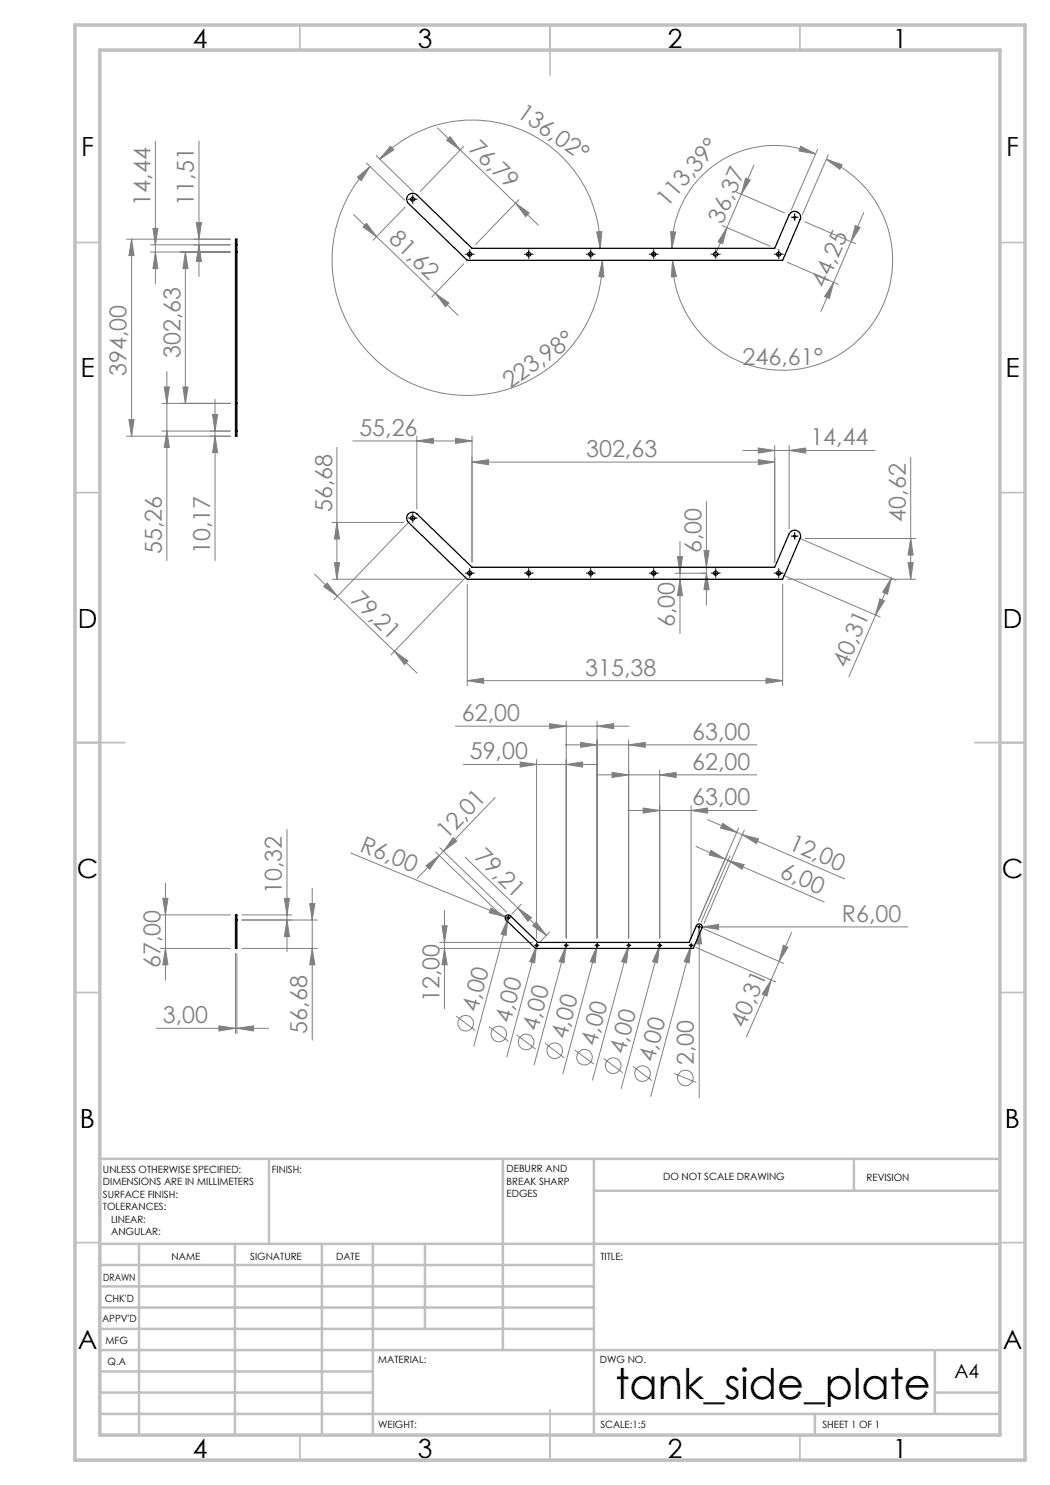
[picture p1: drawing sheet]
<svg xmlns="http://www.w3.org/2000/svg" width="210mm" height="297mm" viewBox="0 0 210 297" stroke-linecap="round" stroke-linejoin="round" font-family="sans-serif">
<g fill="none" stroke="#808080" stroke-width=".2">
<path d="M31.1 28.2v28.6M39.8 28.2v27.1M71.5 35.5l2.5-2.2-1.8 2.8zM73.3 32.6l7.7 7.4M74 33.3a27 27 0 0 0 9.3 43.8 27 27 0 0 0 37.2-25M75.2 31.1l7.5 7.2M76 31.9a25.6 25.6 0 0 1 28-6 25.6 25.6 0 0 1 16.1 23.8M78.1 29.2l.6 .8-2.7 1.9zM87.5 25.6l4.5 4.4M90 27.3l2 2.7-2.7-2zM92 30l11.1 10.6M92.7 29.3l-8.6 9"/>
<path d="M103.8 39.9l-8.7 9M147.4 38.4l9.5 4.2M148.3 38.8l-2.9 6.7M149.1 35.6l.9 .4-1.7 2.8zM150.8 33l-2.5 5.8M160.2 29.2l2.9 1.6-3.3-.6zM163.1 30.8a20.6 20.6 0 0 0-28.7 18.9M163.5 29.9l-5.3 12.1M165.2 31.9l3.2 1-.4 1zM165.2 31.9a22 22 0 0 1 3.4 38.5 22 22 0 0 1-34.1-18.3M165.7 30.9l-5.3 12.1M25.3 47.8h20.8"/>
<path d="M26.3 47.8l.5 3.3h-1zM26.3 47.8v39.4M30.1 49h16M30.1 50.4h16M30.6 45.7h1l-.5 3.3zM31.1 50.4l.5 3.3h-1zM37.1 50.4l.5 3.3h-1zM37.1 50.4v30.3M39.3 44.5h1l-.5 3.3zM39.8 49l.5 3.3h-1zM70.7 42.9l4.6 4.4M73.3 44.7l2 2.6-2.7-1.9z"/>
<path d="M75.3 47.3l16.3 15.8M81 41.4l-6.4 6.6M87.1 58.7l2.7 1.9-.7 .7zM92.7 52.8l-6.3 6.6M103.1 40.6l4.6 4.4M103.1 40.6l2.7 2-.7 .7zM119.3 46.4l1.1-.1-.3 3.4zM120.5 52.1l.3 3.3-1-.1zM134.1 46.3l1 .1-.7 3.3zM134.5 52.1l.8 3.2-1 .1zM144.5 45.1l9.5 4.1M145.4 45.5l-2.5 5.9"/>
<path d="M145.4 45.5l-.9 3.3-.9-.4zM157.4 52.5l10.2 4.4M160.9 44.3l10.2 4.5M166.7 56.5l-2.5 5.8M166.7 56.5l-.8 3.2-1-.4zM170.2 48.3l-3.5 8.2M171.1 45.1l.9 .4-1.8 2.8zM172.8 42.5l-2.6 5.8M32.8 77.4h1.1l-.5 3.3zM33.4 74.3v37.8M36.6 77.4h1l-.5 3.3zM43 79.9v32.2"/>
<path d="M25.3 87.2h20.8M25.8 83.9h1l-.5 3.3zM32.3 86.2h13.8M32.3 80.7h13.8M33.4 86.2l.5 3.3h-1.1zM42.5 82.9h1l-.5 3.3zM43 87.2l.5 3.3h-1zM67.4 89.5v26.3M70.6 88.2h23.8M83.4 88.2l3.3-.5v1zM83.4 87.2v14.6M91.1 87.7l3.3 .5-3.3 .5z"/>
<path d="M94.4 92.4l3.3-.5v1.1zM94.4 92.4h60.5M94.4 87.2v25.2M148.6 90.1h26.4M151.7 89.6l3.2 .5-3.2 .5zM151.7 91.9l3.2 .5-3.2 .6zM154.9 89.1v23.3M157.8 90.1l3.3-.5v1zM157.8 89.1v16.7M182.1 91.4v24.4M62.9 114.8l20.5 19.9M65.4 116.6l2.1 2.6-2.8-1.9z"/>
<path d="M66.4 115.8h26M66.4 104.5h14.3M66.9 112.5h1l-.5 3.3zM67.4 104.5l.5 3.3h-1zM81.8 104.3l-15 15.7M93.2 115.4l-15 15.6M93.5 116.8v20.4M135 114.6h6.2M135.5 111.3h1l-.5 3.3zM136 108.3v18.4M136 115.8l.5 3.3h-1zM140.8 110.1h1l-.5 3.3z"/>
<path d="M141.3 114.6l.5 3.3h-1zM141.3 100.3v20.7M156.5 116.8v20.4M156.6 115l19.4 8.4M157.5 115.8h25.6M159.8 107.6l19.4 8.4M161 107.7h22.1M176 119.8l.9 .4-1.8 2.8zM178.3 115.6l-3.2 7.4M178.3 115.6l-.8 3.2-1-.4zM181.6 112.5h1l-.5 3.3zM182.1 107.7l.5 3.3h-1z"/>
<path d="M78.9 130.2l2.7 2-.7 .7zM93.5 136.1l3.2-.5v1.1zM93.5 136.1h63M153.2 135.6l3.3 .5-3.3 .6zM175.1 123l-5.3 12.4M91.1 145.2h34.7M92.6 152.9h27M99.1 159.5l-10.4 10.7M104 152.4l3.3 .5-3.3 .5zM107.3 151.9v35.7M109.9 144.7l3.3 .5-3.3 .5zM113.1 149h38.3"/>
<path d="M113.2 152.9l3.3-.5v1zM113.2 144.2v43.4M116.1 148.5l3.3 .5-3.3 .5zM119.4 155h32M119.4 145.2l3.3-.5v1zM119.4 144.2v43.4M122.4 154.5l3.3 .5-3.3 .5zM125.7 149l3.3-.5v1zM125.7 148v39.6M131.9 155l3.3-.5v1zM131.9 154v33.6M32.6 179.7h1l-.5 3.3z"/>
<path d="M33.1 176.6v19.4M56.9 179.7h1l-.5 3.3zM57.4 165.9v24.5M62.4 177.7v30.3M70.1 170.6l31 12.7M85.2 173.1l2.6-2-1.9 2.7zM87.1 170.4l13.4 12.9M87.8 171.1l-4.4 4.6M87.9 169.5l13.4 13M88.7 170.2l-.9 .9M90.6 167.5l.7 .7-2.6 2zM93.1 171.5l10.4 10.1"/>
<path d="M125.6 162.1h25.8M128.6 161.6l3.3 .5-3.3 .5zM138.2 162.1l3.3-.5v1zM138.2 161.1v26.5M139.2 169.3l6.4 2.8M141.5 163.9l5.9 2.6M142.2 170.1l2.8 1.7-3.2-.8zM144.5 164.7l2.9 1.8-3.3-.9zM145.6 172.1l19.3 8.3M145.6 172.1l3.2 .8-.4 .9zM146 171.2l-5.8 13.3M147.4 166.5l1 .4"/>
<path d="M147.7 165.6l-8 18.6 5.8-13.3M148.4 166.9l20.5 8.9M148.4 166.9l3.3 .9-.4 .9zM148.9 166l-8.1 18.7M32.1 183h14M32.1 189.7h14M33.1 189.7l.5 3.3h-1zM47.1 190.7v16M47.4 190.7v16M48.4 183h10M48.4 189.7h15.1M57.4 184l.5 3.3h-1z"/>
<path d="M61.9 180.7h1.1l-.6 3.3zM62.4 189.7l.6 3.3h-1.1zM63.5 184h-15.1M87.9 189.7h18.2M87.9 188.5h18.7M88.4 185.2h1l-.5 3.3zM88.9 189.7l.5 3.3h-1zM88.9 182.1v19.7M98.2 181.6l2.9 1.7-3.3-.7zM101.1 183.3l.5 .3M101.6 183.8l-.4 3.3-1-.3zM101.6 183.8l-6.8 25.4"/>
<path d="M101.7 183.4l-.1 .4M103.5 181.6l2.8 1.9-.7 .8zM103.5 181.6l5.8 5.5M104.2 180.9l-1.9 1.9M107.2 184.4l2.1 2.7-2.8-1.9zM107.3 189.3l-.4 3.3-1-.3zM107.3 189.3l-5.9 22.1M107.4 188.9l-.1 .4M110 186.4l-2 1.9M113.2 189.3l-.4 3.3-1-.3zM113.2 189.3l-6.4 23.7M113.3 188.9l-.1 .4"/>
<path d="M119.4 189.3l-.4 3.3-1-.3zM119.4 189.3l-6.8 25.4M119.5 188.9l-.1 .4M125.7 189.3l-.4 3.3-1-.3zM125.7 189.3l-7.2 26.7M125.8 188.9l-.1 .4M131.9 189.3l-.4 3.3-1-.3zM131.9 189.3l-7.7 28.4M132 188.9l-.1 .4M138.2 189.3l-.4 3.3-1-.3zM138.2 189.3l-8.1 30M138.3 188.9l-.1 .4"/>
<path d="M139.1 189.5l16.1 6.9M139.8 185.5l.5 3.3h-1zM139.8 185.3v34.3M139.8 185.4h41.7M140.4 185.4l3.3-.5v1zM140.8 185.8l15.9 6.9M154.2 196l-4.9 11.4M154.2 196l-.8 3.2-1-.4zM156.7 189.1l.9 .4-1.8 2.8zM158.3 186.5l-4.1 9.5M31.3 205.7h22.4M43.8 205.2l3.3 .5-3.3 .5z"/>
<path d="M47.4 205.7l3.3-.5v1zM91.2 203.2l3.9 2.9M97.8 205.3l3.9 2.9M103.3 207l3.8 2.8M109 208.7l3.9 2.9M115 210l3.8 2.9M120.7 211.7l3.9 2.9M126.6 213.3l3.8 2.8M134.8 214.7l4.5 1.8"/>
<circle cx="93.1" cy="204.7" r="1.56"/>
<circle cx="99.8" cy="206.8" r="1.57"/>
<circle cx="105.2" cy="208.4" r="1.55"/>
<circle cx="110.9" cy="210.1" r="1.56"/>
<circle cx="116.9" cy="211.4" r="1.56"/>
<circle cx="122.6" cy="213.1" r="1.56"/>
<circle cx="128.5" cy="214.7" r="1.55"/>
<circle cx="137.1" cy="215.6" r="1.56"/>
</g>
<g fill="none" stroke="#000" stroke-width=".2" stroke-dasharray="15.2 1.3 1.3 1.3">
<path d="M82.1 39.8h-.5M82.5 39.3v-.4M83 39.8h.5M82.5 40.3v.4M93.4 50.8h-.4M94 50.3v-.4M94 51.3v.4M94.5 50.8h.4M105.3 50.8h-.5M105.8 50.3v-.4M105.8 51.3v.4M106.2 50.8h.5"/>
<path d="M117.7 50.8h-.5M118.2 50.3v-.4M118.2 51.3v.4M118.6 50.8h.5M130.2 50.8h-.4M130.7 50.3v-.4M130.7 51.3v.4M131.2 50.8h.5M142.7 50.8h-.5M143.1 50.3v-.4M143.1 51.3v.4M143.6 50.8h.5"/>
<path d="M155.2 50.8h-.4M155.8 50.3v-.4M155.8 51.3v.4M156.3 50.8h.4M158.4 43.4h-.2M158.9 42.9v-.2M158.9 43.9v.2M159.4 43.4h.3M82.1 103.6h-.5M82.5 103.1v-.4M82.5 104.1v.4M83 103.6h.5"/>
<path d="M93.4 114.6h-.4M94 114.1v-.4M94 115.1v.4M94.5 114.6h.4M105.3 114.6h-.5M105.8 114.1v-.4M105.8 115.1v.4M106.2 114.6h.5M117.7 114.6h-.5M118.2 114.1v-.4M118.2 115.1v.4M118.6 114.6h.5"/>
<path d="M130.2 114.6h-.4M130.7 114.1v-.4M130.7 115.1v.4M131.2 114.6h.5M142.7 114.6h-.5M143.1 114.1v-.4M143.1 115.1v.4M143.6 114.6h.5M155.2 114.6h-.4M155.8 114.1v-.4M155.8 115.1v.4M156.3 114.6h.4"/>
<path d="M158.4 107.2h-.2M158.9 106.7v-.2M158.9 107.7v.2M159.4 107.2h.3M101.4 183.6h-.2M101.6 183.3v-.2M101.6 183.8v.2M101.9 183.6h.2M107.1 189.1h-.2M107.3 188.8v-.2M107.3 189.3v.2M107.6 189.1h.2"/>
<path d="M113 189.1h-.2M113.2 188.8v-.2M113.2 189.3v.2M113.5 189.1h.2M119.2 189.1h-.2M119.4 188.8v-.2M119.4 189.3v.2M119.7 189.1h.2M125.5 189.1h-.2M125.8 188.8v-.2M125.8 189.3v.2M126 189.1h.2"/>
<path d="M131.7 189.1h-.2M131.9 188.8v-.2M131.9 189.3v.2M132.2 189.1h.2M138 189.1h-.2M138.2 188.8v-.2M138.2 189.3v.2M138.5 189.1h.2M139.6 185.4h-.1M139.9 185.1v-.1M139.9 185.6v.1M140.1 185.4h.1"/>
</g>
<g fill="none" stroke="#000" stroke-width=".2">
<path d="M82 39.9h1M82.5 39.4v1M93.4 50.9h1M93.9 50.4v1M105.2 50.9h1M105.7 50.4v1M117.6 50.9h1M118.1 50.4v1M130.2 50.9h1M130.7 50.4v1M142.6 50.9h1M143.1 50.4v1"/>
<path d="M155.2 50.9h1M155.7 50.4v1M158.4 43.5h1M158.9 43v1M82 103.6h1M82.5 103.1v1M93.4 114.6h1M93.9 114.1v1M105.2 114.6h1M105.7 114.1v1M117.6 114.6h1M118.1 114.1v1"/>
<path d="M130.2 114.6h1M130.7 114.1v1M142.6 114.6h1M143.1 114.1v1M155.2 114.6h1M155.7 114.1v1M158.4 107.2h1M158.9 106.7v1M101.4 183.6h.5M101.6 183.3v.5M107.1 189.1h.5M107.3 188.8v.5"/>
<path d="M113 189.1h.5M113.2 188.8v.5M119.2 189.1h.5M119.4 188.8v.5M125.5 189.1h.5M125.7 188.8v.5M131.7 189.1h.5M131.9 188.8v.5M138 189.1h.5M138.2 188.8v.5M139.6 185.4h.5M139.8 185.1v.5"/>
</g>
<g fill="none" stroke="#c0c0c0" stroke-width=".35">
<path d="M60 5v5M110 5v10M160 5v5M15 48.5h5M200 48.5h5M15 98.5h5M200 98.5h5M15 148.5h10M195 148.5h10M15 198.5h5M200 198.5h5M15 248.5h5"/>
<path d="M200 248.5h5M60 287v5M110 282v10M160 287v5"/>
</g>
<g fill="none" stroke="#c0c0c0" stroke-width=".5">
<path d="M53.8 231.8v17M100.6 231.8v38.2M118.8 231.8v55.2M118.8 238.2h81.2M170.8 231.8v6.4M200 231.8h-180v55.2M20 248.8h180M20 257.3h98.8M20 253h98.8M27.8 248.8v38.2M47 248.8v38.2M64.4 248.8v38.2"/>
<path d="M74.6 248.8v38.2M85 248.8v17M20 265.8h98.8M20 261.5h98.8M20 278.5h54.6M20 274.3h54.6M20 270h180M187 278.5h13M187 270v12.8M20 282.8h180M163 282.8v4.2"/>
</g>
<path d="M15 5h190v287h-190zM20 10h180v277h-180z" fill="none" stroke="#c0c0c0" stroke-width=".7"/>
<g fill="#808080">
<path d="M98.2 181.6l2.9 1.7-3.3-.7z"/>
<path d="M131.9 189.3l-.4 3.3-1-.3z"/>
<path d="M125.7 189.3l-.4 3.3-1-.3z"/>
<path d="M107.3 189.3l-.4 3.3-1-.3z"/>
<path d="M139.8 185.5l.5 3.3h-1z"/>
<path d="M78.9 130.2l2.7 2-.7 .7zM65.4 116.6l2.1 2.6-2.8-1.9zM103.1 40.6l2.7 2-.7 .7zM90 27.3l2 2.7-2.7-2z"/>
<path d="M119.3 46.4l1.1-.1-.3 3.4zM78.1 29.2l.6 .8-2.7 1.9z"/>
<path d="M145.6 172.1l3.2 .8-.4 .9zM142.2 170.1l2.8 1.7-3.2-.8z"/>
<path d="M47.4 205.7l3.3-.5v1zM43.8 205.2l3.3 .5-3.3 .5zM91.1 87.7l3.3 .5-3.3 .5zM83.4 88.2l3.3-.5v1zM157.8 90.1l3.3-.5v1zM151.7 89.6l3.2 .5-3.2 .5z"/>
<path d="M104 152.4l3.3 .5-3.3 .5zM113.2 152.9l3.3-.5v1zM109.9 144.7l3.3 .5-3.3 .5zM119.4 145.2l3.3-.5v1zM116.1 148.5l3.3 .5-3.3 .5zM125.7 149l3.3-.5v1zM122.4 154.5l3.3 .5-3.3 .5zM131.9 155l3.3-.5v1zM128.6 161.6l3.3 .5-3.3 .5zM138.2 162.1l3.3-.5v1z"/>
<path d="M151.7 91.9l3.2 .5-3.2 .6zM94.4 92.4l3.3-.5v1.1z"/>
<path d="M165.2 31.9l3.2 1-.4 1zM134.5 52.1l.8 3.2-1 .1z"/>
<path d="M120.5 52.1l.3 3.3-1-.1zM71.5 35.5l2.5-2.2-1.8 2.8z"/>
<path d="M85.2 173.1l2.6-2-1.9 2.7zM90.6 167.5l.7 .7-2.6 2z"/>
<path d="M160.2 29.2l2.9 1.6-3.3-.6zM134.1 46.3l1 .1-.7 3.3z"/>
<path d="M166.7 56.5l-.8 3.2-1-.4zM171.1 45.1l.9 .4-1.8 2.8z"/>
<path d="M154.2 196l-.8 3.2-1-.4zM156.7 189.1l.9 .4-1.8 2.8zM176 119.8l.9 .4-1.8 2.8zM178.3 115.6l-.8 3.2-1-.4z"/>
<path d="M149.1 35.6l.9 .4-1.7 2.8zM145.4 45.5l-.9 3.3-.9-.4z"/>
<path d="M113.2 189.3l-1.4 3 1 .3zM119.4 189.3l-1.4 3 1 .3zM138.2 189.3l-1.4 3 1 .3zM101.6 183.8l-1.4 3 1 .3z"/>
<path d="M57.4 184l.5 3.3h-1zM56.9 179.7h1l-.5 3.3zM39.8 49l.5 3.3h-1zM39.3 44.5h1l-.5 3.3zM43 87.2l.5 3.3h-1zM42.5 82.9h1l-.5 3.3zM88.9 189.7l.5 3.3h-1zM88.4 185.2h1l-.5 3.3zM181.6 112.5h1l-.5 3.3zM182.1 107.7l.5 3.3h-1zM141.3 114.6l.5 3.3h-1zM140.8 110.1h1l-.5 3.3z"/>
<path d="M32.6 179.7h1l-.5 3.3zM33.1 189.7l.5 3.3h-1zM61.9 180.7h1.1l-.6 3.3zM62.4 189.7l.6 3.3h-1.1zM26.3 47.8l.5 3.3h-1zM25.8 83.9h1l-.5 3.3zM30.6 45.7h1l-.5 3.3zM31.1 50.4l.5 3.3h-1zM37.1 50.4l.5 3.3h-1zM36.6 77.4h1l-.5 3.3zM32.8 77.4h1.1l-.5 3.3zM33.4 86.2l.5 3.3h-1.1zM67.4 104.5l.5 3.3h-1zM66.9 112.5h1l-.5 3.3zM135.5 111.3h1l-.5 3.3zM136 115.8l.5 3.3h-1z"/>
<path d="M73.3 44.7l2 2.6-2.7-1.9zM87.1 58.7l2.7 1.9-.7 .7z"/>
<path d="M103.5 181.6l2.8 1.9-.7 .8zM107.2 184.4l2.1 2.7-2.8-1.9z"/>
<path d="M144.5 164.7l2.9 1.8-3.3-.9zM148.4 166.9l3.3 .9-.4 .9z"/>
<path d="M140.4 185.4l3.3 .5v-1zM93.5 136.1l3.2-.5v1.1zM153.2 135.6l3.3 .5-3.3 .6z"/>
</g>
<g fill="none" stroke="#000" stroke-width=".25">
<path d="M81.7 39l.7-.3 1 .3 11 10.7h60.5l2.9-6.7a1.19 1.19 0 0 1 1.6-.6 1.19 1.19 0 0 1 .6 1.5l-3.5 8.2h-63l-12-11.6-.1-.7zM47.1 49v-1.2h.3v1.2M47.1 49v37.2M47.1 49h.3M47.1 50.4h.3M47.4 49v37.2M47.1 86.2v1h.3v-1M47.1 86.2h.3M47.1 80.7h.3M81.7 102.8l.7-.4 .5 .1 .5 .3 11 10.6h60.5l2.9-6.7a1.19 1.19 0 0 1 1.6-.6 1.19 1.19 0 0 1 .6 1.6l-3.5 8.1h-63l-11.8-11.3-.3-.7v-.5zM47.1 184v-1h.3v1M47.1 184h.3"/>
<path d="M47.1 184v5.7h.3v-5.7M101.2 183.2l.4-.2 .4 .1 5.6 5.4h30.2l1.5-3.4a.6 .6 0 0 1 .8-.3 .6 .6 0 0 1 .3 .8l-1.8 4.1h-31.5l-5.9-5.7-.2-.3z"/>
<circle cx="82.5" cy="39.9" r=".41"/>
<circle cx="93.9" cy="50.8" r=".4"/>
<circle cx="105.7" cy="50.9" r=".4"/>
<circle cx="118.1" cy="50.8" r=".4"/>
<circle cx="130.7" cy="50.8" r=".4"/>
<circle cx="143.1" cy="50.9" r=".41"/>
<circle cx="155.7" cy="50.9" r=".41"/>
<circle cx="158.9" cy="43.5" r=".2"/>
<circle cx="82.5" cy="103.6" r=".41"/>
<circle cx="93.9" cy="114.6" r=".4"/>
<circle cx="105.7" cy="114.6" r=".4"/>
<circle cx="118.1" cy="114.6" r=".4"/>
<circle cx="130.7" cy="114.6" r=".4"/>
<circle cx="143.1" cy="114.6" r=".41"/>
<circle cx="155.7" cy="114.6" r=".41"/>
<circle cx="158.9" cy="107.2" r=".2"/>
<circle cx="101.6" cy="183.6" r=".2"/>
<circle cx="107.3" cy="189.1" r=".2"/>
<circle cx="113.2" cy="189.1" r=".19"/>
<circle cx="119.4" cy="189.1" r=".2"/>
<circle cx="125.7" cy="189.1" r=".2"/>
<circle cx="131.9" cy="189.1" r=".19"/>
<circle cx="138.2" cy="189.1" r=".2"/>
<circle cx="139.8" cy="185.4" r=".11"/>
</g>
<text font-size="8.5" x="123.1" y="279.7">tank_side_plate</text>
<g font-size="5.3">
<text x="38.5" y="9.5">4</text>
<text x="83.5" y="9.5">3</text>
<text x="133.6" y="9.5">2</text>
<text x="178.6" y="9.5">1</text>
<text x="16.2" y="31.3">F</text>
<text x="201.2" y="31.3">F</text>
<text x="16.1" y="75.5">E</text>
<text x="201.1" y="75.5">E</text>
<text x="15.5" y="125.5">D</text>
<text x="200.5" y="125.5">D</text>
<text x="15.4" y="175.5">C</text>
<text x="200.4" y="175.5">C</text>
<text x="16" y="225.5">B</text>
<text x="201" y="225.5">B</text>
<text x="15.5" y="269.8">A</text>
<text x="200.5" y="269.8">A</text>
<text x="38.5" y="291.5">4</text>
<text x="83.5" y="291.5">3</text>
<text x="133.6" y="291.5">2</text>
<text x="178.6" y="291.5">1</text>
</g>
<g font-size="4.7" fill="#808080">
<text x="103.2" y="23.2" transform="rotate(35 103.2 23.2)">136,02°</text>
<text x="93.5" y="30" transform="rotate(44 93.5 30)">76,79</text>
<text x="30.1" y="41.1" transform="rotate(-90 30.1 41.1)">14,44</text>
<text x="38.8" y="41.1" transform="rotate(-90 38.8 41.1)">11,51</text>
<text x="133.4" y="41.5" transform="rotate(-49 133.4 41.5)">113,39°</text>
<text x="144.5" y="45" transform="rotate(-67 144.5 45)">36,37</text>
<text x="77.5" y="48" transform="rotate(44 77.5 48)">81,62</text>
<text x="165" y="57.8" transform="rotate(-67 165 57.8)">44,25</text>
<text x="36.1" y="71.6" transform="rotate(-90 36.1 71.6)">302,63</text>
<text x="25.3" y="75.2" transform="rotate(-90 25.3 75.2)">394,00</text>
<text x="102" y="77.9" transform="rotate(-36 102 77.9)">223,98°</text>
<text x="148.5" y="73">246,61°</text>
<text x="71.9" y="87.2">55,26</text>
<text x="162.1" y="89.1">14,44</text>
<text x="117.2" y="91.4">302,63</text>
<text x="66.4" y="102.4" transform="rotate(-90 66.4 102.4)">56,68</text>
<text x="181.1" y="104.3" transform="rotate(-90 181.1 104.3)">40,62</text>
<text x="32.4" y="110.8" transform="rotate(-90 32.4 110.8)">55,26</text>
<text x="42" y="110.8" transform="rotate(-90 42 110.8)">10,17</text>
<text x="140.3" y="110.7" transform="rotate(-90 140.3 110.7)">6,00</text>
<text x="69.9" y="120.1" transform="rotate(44 69.9 120.1)">79,21</text>
<text x="135" y="125.4" transform="rotate(-90 135 125.4)">6,00</text>
<text x="117.1" y="135.1">315,38</text>
<text x="169.4" y="133.8" transform="rotate(-67 169.4 133.8)">40,31</text>
<text x="92.4" y="144.2">62,00</text>
<text x="138.5" y="148">63,00</text>
<text x="94" y="151.9">59,00</text>
<text x="138.5" y="154">62,00</text>
<text x="138.5" y="161.1">63,00</text>
<text x="71.7" y="170.1" transform="rotate(22 71.7 170.1)">R6,00</text>
<text x="89.4" y="168.1" transform="rotate(-46 89.4 168.1)">12,01</text>
<text x="94.7" y="171.6" transform="rotate(44 94.7 171.6)">79,21</text>
<text x="157.5" y="169.7" transform="rotate(23 157.5 169.7)">12,00</text>
<text x="56.4" y="178.8" transform="rotate(-90 56.4 178.8)">10,32</text>
<text x="155.8" y="175.4" transform="rotate(23 155.8 175.4)">6,00</text>
<text x="168.4" y="184.4">R6,00</text>
<text x="32.1" y="193.6" transform="rotate(-90 32.1 193.6)">67,00</text>
<text x="87.9" y="200.4" transform="rotate(-90 87.9 200.4)">12,00</text>
<text x="95.5" y="202.6" transform="rotate(-75 95.5 202.6)">4,00</text>
<text x="32.6" y="204.6">3,00</text>
<text x="61.5" y="206.7" transform="rotate(-90 61.5 206.7)">56,68</text>
<text x="102.1" y="204.7" transform="rotate(-75 102.1 204.7)">4,00</text>
<text x="107.6" y="206.3" transform="rotate(-75 107.6 206.3)">4,00</text>
<text x="113.3" y="208.1" transform="rotate(-75 113.3 208.1)">4,00</text>
<text x="119.2" y="209.4" transform="rotate(-75 119.2 209.4)">4,00</text>
<text x="148.9" y="205.8" transform="rotate(-67 148.9 205.8)">40,31</text>
<text x="125" y="211.1" transform="rotate(-75 125 211.1)">4,00</text>
<text x="130.8" y="212.7" transform="rotate(-75 130.8 212.7)">4,00</text>
<text x="138.8" y="213" transform="rotate(-90 138.8 213)">2,00</text>
</g>
<text font-size="3.9" x="190.9" y="275.5">A4</text>
<g font-size="2">
<text x="20.6" y="234.6">UNLESS OTHERWISE SPECIFIED:</text>
<text x="20.6" y="237.1">DIMENSIONS ARE IN MILLIMETERS</text>
<text x="20.6" y="239.6">SURFACE FINISH:</text>
<text x="54.4" y="234.6">FINISH:</text>
<text x="101.3" y="234.5">DEBURR AND</text>
<text x="101.3" y="237">BREAK SHARP</text>
<text x="101.3" y="239.5">EDGES</text>
<text x="132.6" y="236">DO NOT SCALE DRAWING</text>
<text x="173.3" y="236.2">REVISION</text>
<text x="20.6" y="242.1">TOLERANCES:</text>
<text x="22.2" y="244.6">LINEAR:</text>
<text x="22.2" y="247.1">ANGULAR:</text>
<text x="34.3" y="252">NAME</text>
<text x="50" y="251.9">SIGNATURE</text>
<text x="67.2" y="251.9">DATE</text>
<text x="120.1" y="251.9">TITLE:</text>
<text x="20.6" y="256.1">DRAWN</text>
<text x="20.9" y="260.3">CHK'D</text>
<text x="20.4" y="264.4">APPV'D</text>
<text x="21.1" y="268.8">MFG</text>
<text x="21.5" y="273">Q.A</text>
<text x="75.6" y="272.5">MATERIAL:</text>
<text x="120" y="272.5">DWG NO.</text>
<text x="75.6" y="285.5">WEIGHT:</text>
<text x="120.1" y="285.6">SCALE:1:5</text>
<text x="164.5" y="285.6">SHEET 1 OF 1</text>
</g>
</svg>
